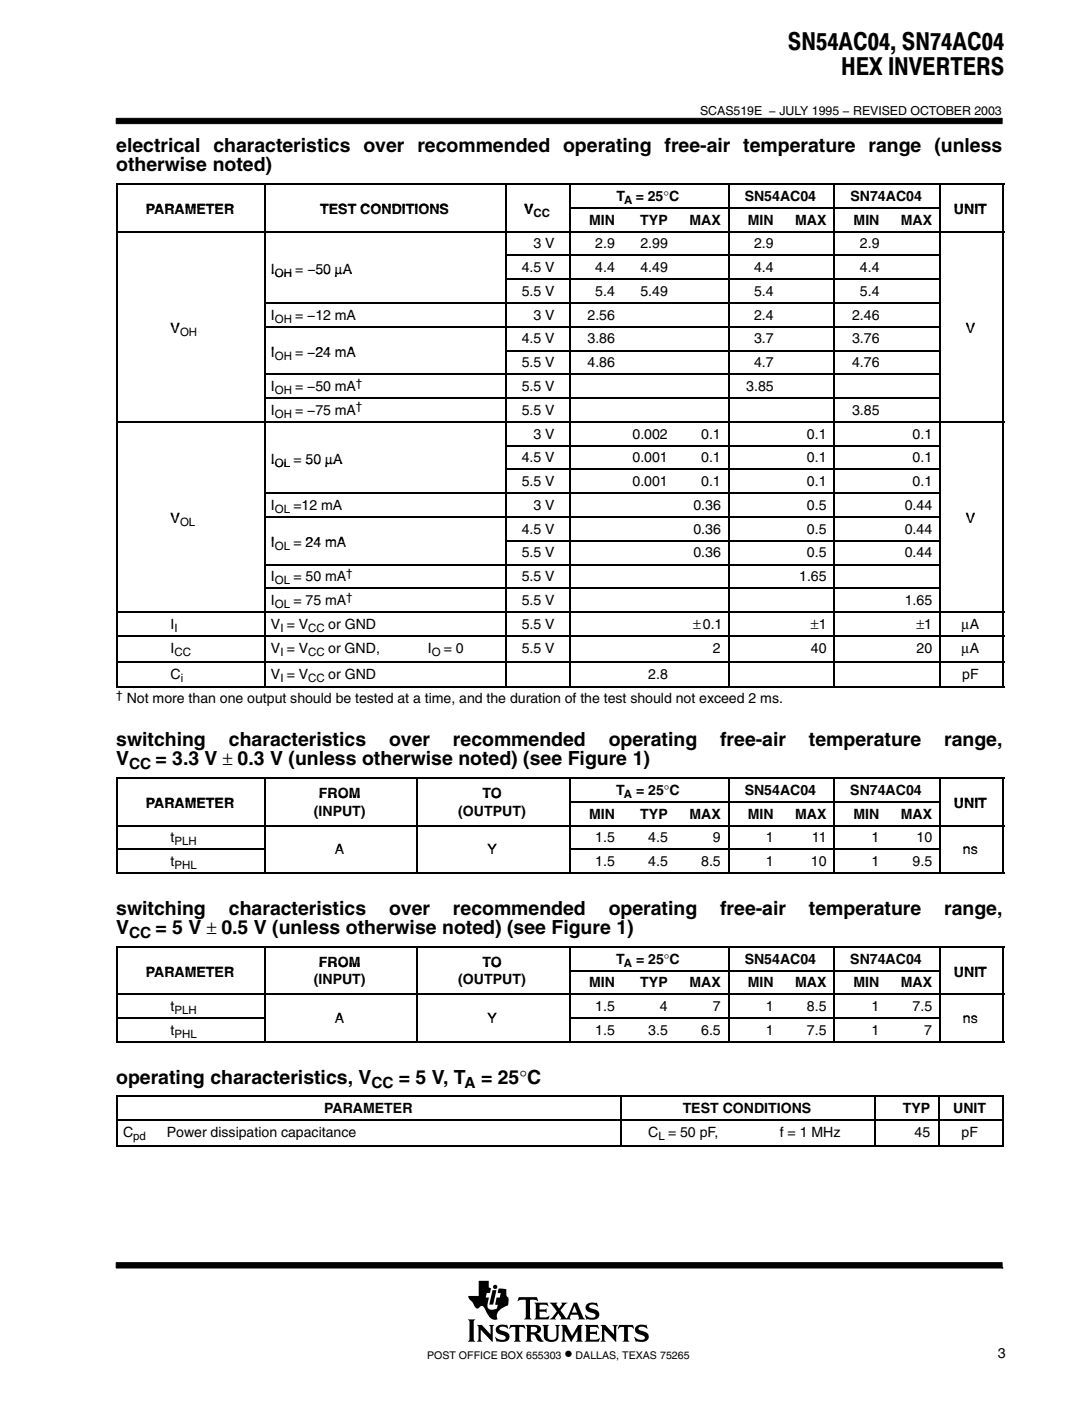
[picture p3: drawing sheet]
<svg xmlns="http://www.w3.org/2000/svg" width="216mm" height="280mm" viewBox="0 0 216 280" stroke-linecap="round" stroke-linejoin="round" font-family="sans-serif">
<g fill="#000" stroke="#000" stroke-width=".2">
<path d="M23.2 23.6h176.9v1.1h-176.9z" fill-rule="evenodd"/>
<path d="M23.2 252v1h176.9v-1z" fill-rule="evenodd"/>
</g>
<g fill="#000">
<path d="M98.3 257.4h.8l-.6 2.9h-.8z"/>
<path d="M93.4 263.3h1.5l-.3 .4v3.6l.3 .4h-1.5l.3-.4v-3.6z" fill-rule="evenodd"/>
<path d="M95.2 264.4h1l1.7 1.9v-1.5l-.3-.4h1.1l-.3 .3v3.1l-2.4-2.5v2l.3 .4h-1.1l.3-.5v-2.3z" fill-rule="evenodd"/>
<path d="M95.6 255.6h2v1.3l.4 .1-.2 1h-.6l-.2 .9h.6l-.2 1.1a.96 .96 0 0 0 .2 1.2 .96 .96 0 0 0 1.2 .1l.4-.2 .2-.7-.5-.1 .2-1.4h.7l.2-.9h-.7l.3-.9 1.5 .2v1.2l.4 .4-.1 1.6a2.71 2.71 0 0 0-2.2 2.1l.1 .6-.3 .1a1.58 1.58 0 0 1-1.7-1.1l-.7-1.4-.3-.2h-.3l-.4 .4a.87 .87 0 0 1-1.1-.8l-.8-1-.2-.6h2.1z" fill-rule="evenodd"/>
<path d="M99.1 264.9a1.6 1.6 0 0 1 1.6-.6l.4 .2 .1-.2 .3 .8-.8-.3h-.7l-.3 .2v.2l.6 .3a1.24 1.24 0 0 1 1.3 1.7 1.75 1.75 0 0 1-1.8 .5l-.5-.1-.1 .2-.4-1 .1-.1a1.43 1.43 0 0 0 2 .4l.1-.1a.72 .72 0 0 0-.9-.7 1.05 1.05 0 0 1-1-1.4z" fill-rule="evenodd"/>
<path d="M101.9 264.4h2.8l.2 .7-.7-.3h-.4l-.1 .1v2.4l.3 .4h-1.4l.3-.4v-2.4l-.1-.1h-.5l-.7 .3z" fill-rule="evenodd"/>
<path d="M103.6 258.8h3.6l.2 .9-.4-.3h-1.2v3.5l.3 .4h-1.4l.2-.3 .1-.3v-3.2l-.1-.1h-.8l-.7 .3z" fill-rule="evenodd"/>
<path d="M104.9 264.4h1.9a.91 .91 0 0 1 1 .3 .91 .91 0 0 1 0 1.1l-.7 .3 .5 .4 .9 1.2a1.2 1.2 0 0 1-1.6-1l-.3-.4h-.6v1l.3 .4h-1.4l.3-.5v-2.3z" fill-rule="evenodd"/>
<path d="M106.7 259.9h2.6l.1 .8-.5-.3h-1.2v.9h1.1l.3-.2v.9l-.4-.3h-1v1l.2 .2h1.2l.5-.4 .1 .1-.2 .7h-2.8l.3-.6v-2.2z" fill-rule="evenodd"/>
<path d="M108.3 264.4h1.3l-.3 .4v2a.65 .65 0 0 0 .7 .6l.6-.1 .4-.4 .1-2-.3-.5h1l-.3 .4v1.8a1.54 1.54 0 0 1-2.4 .9l-.3-.2-.2-.4v-2.2z" fill-rule="evenodd"/>
<path d="M112 264.4h1.1l1.1 2.2 1.2-2.2h1l-.3 .3v2.7l.3 .3h-1.4l.3-.4v-1.7l-1.3 2.2-1.3-2.3v1.8l.4 .4h-1.1l.3-.5v-2.3z" fill-rule="evenodd"/>
<path d="M109.7 259.9h1.6l-.2 .4 .5 .8 .6-.8-.1-.4h1.2l-.4 .3-1 1.3 1.2 1.6 1.5-3.2h.6l1.2 3 .4 .4-1.4-.1a.22 .22 0 0 0 .2-.2 .22 .22 0 0 0 0-.2l-.2-.5h-1.4l-.2 .7 .2 .3h-2.2l.2-.4-.5-.8-.7 .9 .2 .3h-1.3l.6-.4 .9-1.2z" fill-rule="evenodd"/>
<path d="M117.3 260.2a2.43 2.43 0 0 1 1.7-.2l.2-.1 .1 .8a1.22 1.22 0 0 0-1.7-.1l.1 .3a4 4 0 0 1 1.9 1.1 1.16 1.16 0 0 1-1.4 1.3l-.9-.1-.2 .1-.3-.9a1.9 1.9 0 0 0 2 .4 .53 .53 0 0 0 0-.7 .53 .53 0 0 0-.6-.1 1.2 1.2 0 0 1-1.2-1.5z" fill-rule="evenodd"/>
<path d="M116.7 264.4h2.6l.2 .7-.6-.3-1.1 .1v.9l1.1-.1 .3-.2v.9l-.4-.2h-1v1l1.3 .1 .7-.3-.3 .7h-2.8l.3-.4v-2.5z" fill-rule="evenodd"/>
<path d="M119.9 264.4h1l1.7 1.9v-1.5l-.3-.4h1l-.3 .3v3.1l-2.3-2.5v2.1l.3 .3h-1.1l.3-.4v-2.5z" fill-rule="evenodd"/>
<path d="M123.6 264.4h2.8l.2 .7-.6-.3h-.5l-.1 .1v2.4l.3 .4h-1.4l.3-.4v-2.4l-.1-.1h-.5l-.7 .3z" fill-rule="evenodd"/>
<path d="M127.1 264.6a2.08 2.08 0 0 1 1.8-.1l.1-.2 .3 .8-.8-.3h-.8a.32 .32 0 0 0-.2 .3 .32 .32 0 0 0 .2 .3l.7 .2a1.06 1.06 0 0 1 1.1 1.2 1.06 1.06 0 0 1-1.2 1l-1.1-.2-.2 .2-.4-1 .1-.1a1.51 1.51 0 0 0 2 .5 .59 .59 0 0 0-.7-.8 1.11 1.11 0 0 1-1.2-1.5z" fill-rule="evenodd"/>
<circle cx="98.9" cy="256.8" r=".43"/>
</g>
<g fill="#fff">
<path d="M114.7 260.6l.5 1.3h-1z"/>
<path d="M106 264.8h.6a.56 .56 0 0 1 .6 .5 .56 .56 0 0 1-.6 .6h-.6z" fill-rule="evenodd"/>
</g>
<g fill="none" stroke="#000" stroke-width=".32">
<path d="M23.2 36.8h177.3M23.4 36.6v100.6M52.9 36.6v100.6M101.1 36.6v100.6M113.8 36.6v100.6M145.5 36.6v100.6M166.6 36.6v100.6M187.6 36.6v100.6M200.3 36.6v100.6M23.2 46.2h177.3M100.9 51h86.6M100.9 55.7h86.6"/>
<path d="M113.6 41.5h73.9M52.7 60.5h134.8M52.7 65.2h134.8M52.7 74.7h134.8M52.7 79.4h134.8M100.9 70h86.6M23.2 84.2h177.3M52.7 98.4h134.8M100.9 88.9h86.6M100.9 93.7h86.6M52.7 103.2h134.8M52.7 112.7h134.8"/>
<path d="M52.7 117.4h134.8M100.9 107.9h86.6M23.2 122.1h177.3M23.2 126.9h177.3M23.2 132.1h177.3M23.2 137h177.3M23.2 155.3h177.3M23.4 155.1v19.3M52.9 155.1v19.3M83.3 155.1v19.3M113.6 160h73.9M113.8 155.1v19.3"/>
<path d="M145.5 155.1v19.3M166.5 155.1v19.3M187.6 155.1v19.3M200.3 155.1v19.3M23.2 164.7h177.3M23.2 169.5h29.5M23.2 174.2h177.3M113.6 169.5h73.9M23.2 188.9h177.3M23.2 198.4h177.3M23.4 188.8v19.3M52.9 188.8v19.3"/>
<path d="M83.3 188.8v19.3M113.6 193.7h73.9M113.8 188.8v19.3M145.5 188.8v19.3M166.5 188.8v19.3M187.6 188.8v19.3M200.3 188.8v19.3M23.2 203.2h29.5M23.2 207.9h177.3M23.2 218.7h177.3M23.4 218.6v10.2M113.6 203.2h73.9"/>
<path d="M124.1 218.6v10.2M174.7 218.6v10.2M187.5 218.6v10.2M200.3 218.6v10.2M23.2 223.5h177.3M23.2 228.6h177.3"/>
</g>
<g font-size="4.9">
<text x="157.3" y="10.1">SN54AC04, SN74AC04</text>
<text x="167.9" y="15">HEX INVERTERS</text>
</g>
<g font-size="3.9">
<text x="23.2" y="30.4">electrical characteristics over recommended operating free-air temperature range (unless</text>
<text x="23.2" y="34.2">otherwise noted)</text>
<text x="23.2" y="148.8">switching</text>
<text x="45.7" y="148.8">characteristics</text>
<text x="77.7" y="148.8">over</text>
<text x="90.4" y="148.8">recommended</text>
<text x="121.5" y="148.8">operating</text>
<text x="143.8" y="148.8">free-air</text>
<text x="161.5" y="148.8">temperature</text>
<text x="188.5" y="148.8">range,</text>
<text x="23.2" y="152.7">V</text>
<text x="31" y="152.7">= 3.3 V ± 0.3 V (unless otherwise noted) (see Figure 1)</text>
<text x="23.2" y="182.5">switching</text>
<text x="45.7" y="182.5">characteristics</text>
<text x="77.7" y="182.5">over</text>
<text x="90.4" y="182.5">recommended</text>
<text x="121.5" y="182.5">operating</text>
<text x="143.8" y="182.5">free-air</text>
<text x="161.5" y="182.5">temperature</text>
<text x="188.5" y="182.5">range,</text>
<text x="23.2" y="186.4">V</text>
<text x="31" y="186.4">= 5 V ± 0.5 V (unless otherwise noted) (see Figure 1)</text>
<text x="23.2" y="216.2">operating characteristics, V</text>
<text x="79.6" y="216.2">= 5 V, T</text>
<text x="96" y="216.2">= 25°C</text>
</g>
<text font-size="3.5" x="112.7" y="271.2">•</text>
<g font-size="3.1">
<text x="25.8" y="153.5">CC</text>
<text x="25.8" y="187.2">CC</text>
<text x="74.2" y="217">CC</text>
<text x="92.8" y="217">A</text>
</g>
<g font-size="2.8">
<text x="123.1" y="40.1">T</text>
<text x="126.9" y="40.1">= 25°C</text>
<text x="148.7" y="40.1">SN54AC04</text>
<text x="169.8" y="40.1">SN74AC04</text>
<text x="29.1" y="42.8">PARAMETER</text>
<text x="63.9" y="42.8">TEST CONDITIONS</text>
<text x="104.6" y="42.8">V</text>
<text x="117.6" y="44.8">MIN</text>
<text x="127.8" y="44.8">TYP</text>
<text x="137.6" y="44.8">MAX</text>
<text x="149.3" y="44.8">MIN</text>
<text x="158.8" y="44.8">MAX</text>
<text x="170.4" y="44.8">MIN</text>
<text x="179.8" y="44.8">MAX</text>
<text x="190.5" y="42.8">UNIT</text>
<text x="106.5" y="49.6">3 V</text>
<text x="118.9" y="49.6">2.9</text>
<text x="127.9" y="49.6">2.99</text>
<text x="150.6" y="49.6">2.9</text>
<text x="171.7" y="49.6">2.9</text>
<text x="54.1" y="54.6">I</text>
<text x="59" y="54.6">= −50 μA</text>
<text x="63" y="54.6">50 μA</text>
<text x="104.2" y="54.3">4.5 V</text>
<text x="104.2" y="59">5.5 V</text>
<text x="118.9" y="54.3">4.4</text>
<text x="118.9" y="59">5.4</text>
<text x="127.9" y="54.3">4.49</text>
<text x="127.9" y="59">5.49</text>
<text x="150.6" y="54.3">4.4</text>
<text x="150.6" y="59">5.4</text>
<text x="171.7" y="54.3">4.4</text>
<text x="171.7" y="59">5.4</text>
<text x="54.1" y="63.8">I</text>
<text x="59" y="63.8">= −12 mA</text>
<text x="106.5" y="63.8">3 V</text>
<text x="117.3" y="63.8">2.56</text>
<text x="150.6" y="63.8">2.4</text>
<text x="170.1" y="63.8">2.46</text>
<text x="34.1" y="66.5">V</text>
<text x="54.1" y="71.2">I</text>
<text x="59" y="71.2">= −24 mA</text>
<text x="63" y="71.2">24 mA</text>
<text x="104.2" y="68.5">4.5 V</text>
<text x="117.3" y="68.5">3.86</text>
<text x="150.6" y="68.5">3.7</text>
<text x="170.1" y="68.5">3.76</text>
<text x="192.8" y="66.5">V</text>
<text x="104.2" y="73.3">5.5 V</text>
<text x="117.3" y="73.3">4.86</text>
<text x="150.6" y="73.3">4.7</text>
<text x="170.1" y="73.3">4.76</text>
<text x="54.1" y="78">I</text>
<text x="54.1" y="82.8">I</text>
<text x="59" y="78">= −50 mA</text>
<text x="59" y="82.8">= −75 mA</text>
<text x="104.2" y="78">5.5 V</text>
<text x="104.2" y="82.8">5.5 V</text>
<text x="149" y="78">3.85</text>
<text x="170.1" y="82.8">3.85</text>
<text x="106.5" y="87.5">3 V</text>
<text x="126.3" y="87.5">0.002</text>
<text x="140" y="87.5">0.1</text>
<text x="161.1" y="87.5">0.1</text>
<text x="182.2" y="87.5">0.1</text>
<text x="54.1" y="92.6">I</text>
<text x="58.6" y="92.6">= 50 μA</text>
<text x="61" y="92.6">50 μA</text>
<text x="104.2" y="92.3">4.5 V</text>
<text x="126.3" y="92.3">0.001</text>
<text x="140" y="92.3">0.1</text>
<text x="161.1" y="92.3">0.1</text>
<text x="182.2" y="92.3">0.1</text>
<text x="54.1" y="101.7">I</text>
<text x="58.6" y="101.7">=12 mA</text>
<text x="104.2" y="97">5.5 V</text>
<text x="106.5" y="101.7">3 V</text>
<text x="126.3" y="97">0.001</text>
<text x="138.4" y="101.7">0.36</text>
<text x="140" y="97">0.1</text>
<text x="161.1" y="97">0.1</text>
<text x="161.1" y="101.7">0.5</text>
<text x="180.6" y="101.7">0.44</text>
<text x="182.2" y="97">0.1</text>
<text x="34.1" y="104.4">V</text>
<text x="104.2" y="106.5">4.5 V</text>
<text x="138.4" y="106.5">0.36</text>
<text x="161.1" y="106.5">0.5</text>
<text x="180.6" y="106.5">0.44</text>
<text x="192.8" y="104.4">V</text>
<text x="54.1" y="109.2">I</text>
<text x="58.6" y="109.2">= 24 mA</text>
<text x="61" y="109.2">24 mA</text>
<text x="104.2" y="111.2">5.5 V</text>
<text x="138.4" y="111.2">0.36</text>
<text x="161.1" y="111.2">0.5</text>
<text x="180.6" y="111.2">0.44</text>
<text x="54.1" y="116">I</text>
<text x="58.6" y="116">= 50 mA</text>
<text x="104.2" y="116">5.5 V</text>
<text x="159.6" y="116">1.65</text>
<text x="34.1" y="125.5">I</text>
<text x="54.1" y="120.7">I</text>
<text x="54.1" y="125.5">V = V</text>
<text x="58.6" y="120.7">= 75 mA</text>
<text x="65.5" y="125.5">or GND</text>
<text x="104.2" y="120.7">5.5 V</text>
<text x="104.2" y="125.5">5.5 V</text>
<text x="138.4" y="125.5">±0.1</text>
<text x="161.9" y="125.5">±1</text>
<text x="180.6" y="120.7">1.65</text>
<text x="183" y="125.5">±1</text>
<text x="192" y="125.5">μA</text>
<text x="34.1" y="130.3">I</text>
<text x="54.1" y="130.3">V = V</text>
<text x="65.5" y="130.3">or GND,</text>
<text x="85.4" y="130.3">I</text>
<text x="88.6" y="130.3">= 0</text>
<text x="104.2" y="130.3">5.5 V</text>
<text x="142.3" y="130.3">2</text>
<text x="161.9" y="130.3">40</text>
<text x="183" y="130.3">20</text>
<text x="192" y="130.3">μA</text>
<text x="34.1" y="135.5">C</text>
<text x="54.1" y="135.5">V = V</text>
<text x="65.5" y="135.5">or GND</text>
<text x="129.4" y="135.5">2.8</text>
<text x="192.1" y="135.5">pF</text>
<text x="25.3" y="140.3">Not more than one output should be tested at a time, and the duration of the test should not exceed 2 ms.</text>
<text x="29.1" y="161.3">PARAMETER</text>
<text x="63.7" y="159.2">FROM</text>
<text x="96.3" y="159.2">TO</text>
<text x="123" y="158.6">T</text>
<text x="127" y="158.6">= 25°C</text>
<text x="148.7" y="158.6">SN54AC04</text>
<text x="169.8" y="158.6">SN74AC04</text>
<text x="190.5" y="161.3">UNIT</text>
<text x="62.7" y="162.8">(INPUT)</text>
<text x="91.5" y="162.8">(OUTPUT)</text>
<text x="117.6" y="163.3">MIN</text>
<text x="127.8" y="163.3">TYP</text>
<text x="137.6" y="163.3">MAX</text>
<text x="149.3" y="163.3">MIN</text>
<text x="158.8" y="163.3">MAX</text>
<text x="170.4" y="163.3">MIN</text>
<text x="179.8" y="163.3">MAX</text>
<text x="34.1" y="168.1">t</text>
<text x="34.1" y="172.8">t</text>
<text x="66.9" y="170.4">A</text>
<text x="97.3" y="170.4">Y</text>
<text x="118.9" y="168.1">1.5</text>
<text x="118.9" y="172.8">1.5</text>
<text x="129.4" y="168.1">4.5</text>
<text x="129.4" y="172.8">4.5</text>
<text x="140" y="172.8">8.5</text>
<text x="142.3" y="168.1">9</text>
<text x="152.9" y="168.1">1</text>
<text x="152.9" y="172.8">1</text>
<text x="161.9" y="172.8">10</text>
<text x="162.1" y="168.1">11</text>
<text x="174" y="168.1">1</text>
<text x="174" y="172.8">1</text>
<text x="182.2" y="172.8">9.5</text>
<text x="183" y="168.1">10</text>
<text x="192.3" y="170.4">ns</text>
<text x="29.1" y="195">PARAMETER</text>
<text x="62.7" y="196.4">(INPUT)</text>
<text x="63.7" y="192.9">FROM</text>
<text x="91.5" y="196.4">(OUTPUT)</text>
<text x="96.3" y="192.9">TO</text>
<text x="117.6" y="197">MIN</text>
<text x="123" y="192.3">T</text>
<text x="127" y="192.3">= 25°C</text>
<text x="127.8" y="197">TYP</text>
<text x="137.6" y="197">MAX</text>
<text x="148.7" y="192.3">SN54AC04</text>
<text x="149.3" y="197">MIN</text>
<text x="158.8" y="197">MAX</text>
<text x="169.8" y="192.3">SN74AC04</text>
<text x="170.4" y="197">MIN</text>
<text x="179.8" y="197">MAX</text>
<text x="190.5" y="195">UNIT</text>
<text x="34.1" y="201.8">t</text>
<text x="118.9" y="201.8">1.5</text>
<text x="131.8" y="201.8">4</text>
<text x="142.3" y="201.8">7</text>
<text x="152.9" y="201.8">1</text>
<text x="161.1" y="201.8">8.5</text>
<text x="174" y="201.8">1</text>
<text x="182.2" y="201.8">7.5</text>
<text x="34.1" y="206.5">t</text>
<text x="66.9" y="204.1">A</text>
<text x="97.3" y="204.1">Y</text>
<text x="118.9" y="206.5">1.5</text>
<text x="129.4" y="206.5">3.5</text>
<text x="140" y="206.5">6.5</text>
<text x="152.9" y="206.5">1</text>
<text x="161.1" y="206.5">7.5</text>
<text x="174" y="206.5">1</text>
<text x="184.5" y="206.5">7</text>
<text x="192.3" y="204.1">ns</text>
<text x="24.6" y="226.9">C</text>
<text x="33.3" y="226.9">Power dissipation capacitance</text>
<text x="64.7" y="222.1">PARAMETER</text>
<text x="129.4" y="226.9">C = 50 pF,</text>
<text x="136.3" y="222.1">TEST CONDITIONS</text>
<text x="155.7" y="226.9">f = 1 MHz</text>
<text x="180.2" y="222.1">TYP</text>
<text x="182.6" y="226.9">45</text>
<text x="190.3" y="222.1">UNIT</text>
<text x="192" y="226.9">pF</text>
<text x="199.2" y="270.9">3</text>
</g>
<text font-size="2.5" x="139.8" y="22.9">SCAS519E − JULY 1995 − REVISED OCTOBER 2003</text>
<g font-size="2.3">
<text x="124.6" y="40.7">A</text>
<text x="106.5" y="43.4">CC</text>
<text x="54.9" y="55.2">OH</text>
<text x="54.9" y="64.4">OH</text>
<text x="35.9" y="67.1">OH</text>
<text x="54.9" y="71.8">OH</text>
<text x="71.1" y="77.2">†</text>
<text x="54.9" y="78.6">OH</text>
<text x="54.9" y="83.4">OH</text>
<text x="71.1" y="81.9">†</text>
<text x="54.9" y="93.2">OL</text>
<text x="35.9" y="105.1">OL</text>
<text x="54.9" y="102.3">OL</text>
<text x="54.9" y="109.8">OL</text>
<text x="54.9" y="116.6">OL</text>
<text x="69.1" y="115.1">†</text>
<text x="69.1" y="119.9">†</text>
<text x="54.9" y="121.3">OL</text>
<text x="34.8" y="126.1">I</text>
<text x="34.8" y="130.9">CC</text>
<text x="56" y="126.1">I</text>
<text x="56" y="130.9">I</text>
<text x="61.6" y="126.1">CC</text>
<text x="61.6" y="130.9">CC</text>
<text x="86.2" y="130.9">O</text>
<text x="36.1" y="136.1">i</text>
<text x="56" y="136.1">I</text>
<text x="61.6" y="136.1">CC</text>
<text x="23.2" y="139.5">†</text>
<text x="124.6" y="159.2">A</text>
<text x="34.8" y="168.7">PLH</text>
<text x="34.8" y="173.4">PHL</text>
<text x="124.6" y="192.9">A</text>
<text x="34.8" y="202.4">PLH</text>
<text x="34.8" y="207.1">PHL</text>
<text x="26.6" y="227.5">pd</text>
<text x="131.5" y="227.5">L</text>
</g>
<g font-size="2.1">
<text x="85.3" y="271.2">POST OFFICE BOX 655303</text>
<text x="114.9" y="271.2">DALLAS, TEXAS 75265</text>
</g>
</svg>
